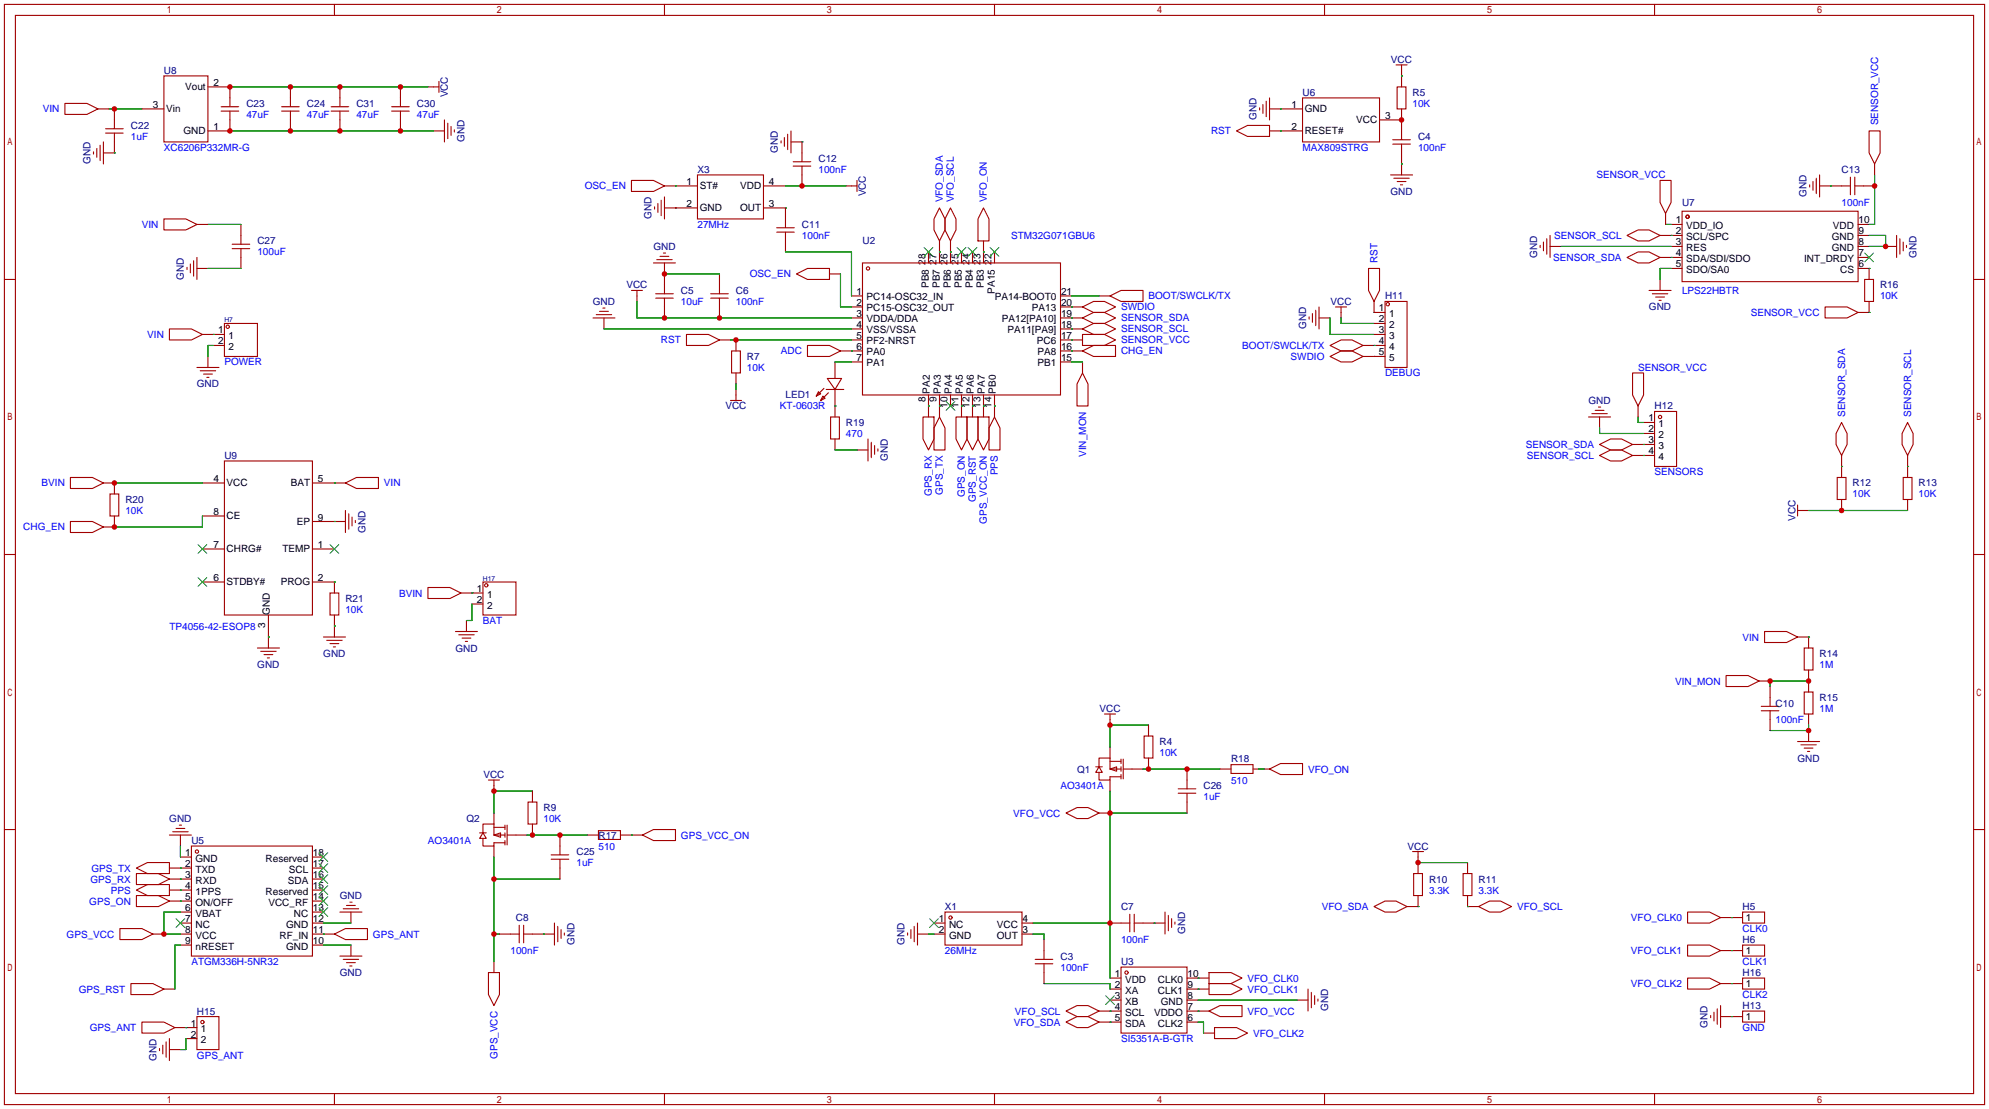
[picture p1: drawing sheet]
<svg xmlns="http://www.w3.org/2000/svg" width="459mm" height="256mm" viewBox="0 0 459 256" stroke-linecap="round" stroke-linejoin="round" font-family="sans-serif">
<g fill="none" stroke="#a10000" stroke-width=".25">
<path d="M1 1h457.2v254h-457.2zM3.6 3.6h452.1v248.9h-452.1zM37.8 17.5h10.2v15.3h-10.2zM77.2 1v2.6M101.3 18.8v2.5M153.4 1v2.6M229.6 1v2.6M305.8 1v2.6M322.3 15h2.6M323.6 15v5.1M382 1v2.6M15 23.9h5.1l2.5 1.2-2.5 1.3h-5.1z"/>
<path d="M21.6 35.1v.5M22.4 34.3v2M22.6 25.1h2.5M23.1 33.5v3.6M23.9 32.8v5M24.4 29.7h4M24.4 30.7h4M26.4 30.7v4.6h-2.5M26.4 25.1v4.6M32.8 25.1h5M48 20.1h5.1v4.5M51.1 24.6h4"/>
<path d="M51.1 25.7h4M53.1 25.7v4.5h-5.1M65 24.6h4.1M65 25.7h4.1M67.1 20.1v4.5M67.1 25.7v4.5M76.5 24.6h4M76.5 25.7h4M78.5 20.1v4.5M78.5 25.7v4.5M90.4 24.6h4.1M90.4 25.7h4.1"/>
<path d="M92.5 20.1v4.5M92.5 25.7v4.5M98.8 20.1h2.5M100.1 30.2h2.5M102.6 27.7v5.1M103.4 28.4v3.6M104.1 29.2v2M104.9 30v.5M180.3 32.5v.5M181.1 31.8v2M181.9 31v3.5M182.6 32.8h2.6v4.5"/>
<path d="M182.6 30.2v5.1M183.1 37.3h4.1M183.1 38.4h4.1M185.2 38.4v4.5M285.5 30.2l2.5-1.2h5.1v2.5h-5.1zM290.8 24.9v.5M291.6 24.1v2.1M292.4 23.4v3.5M293.1 25.1h7.6M293.1 30.2h7.6M293.1 22.6v5.1M300.7 22.6h17.8v10.2h-17.8z"/>
<path d="M318.5 27.7h5.1M321.6 32.3h4M321.6 33.3h4M322.6 20.1h2v5h-2zM323.6 25.1v7.2M323.6 33.3v7.1M431.5 30.2h2.6v5.1l-1.3 2.5-1.3-2.5zM432.8 37.8v2.6M37.8 50.5h5.1l2.6 1.3-2.6 1.3h-5.1zM45.5 51.8h2.5M45.5 59.4v5.1M53.6 56.4h4.1"/>
<path d="M53.6 57.4h4.1M55.6 51.8v4.6M55.6 57.4v4.6M145.8 41.7h5.1l2.5 1.2-2.5 1.3h-5.1zM151.1 47.8v.5M151.6 59.9h3.6M151.9 47v2M152.4 59.2h2M152.7 46.2v3.6M153.2 58.4h.5M153.4 45.5v5M153.4 42.9h7.6"/>
<path d="M153.4 48h7.6M161 40.4h15.3v10.1h-15.3zM176.3 42.9h5.1M176.3 48h5.1v4.6M179.3 52.6h4.1M179.3 53.6h4.1M181.4 53.6v4.6M195.3 42.9h2.6M197.9 41.7v2.5M214.4 58.2v2.5M216.9 48l1.3 2.5v2.6l-1.3 2.5-1.3-2.5v-2.6zM216.9 55.6v5.1"/>
<path d="M219.5 48l1.2 2.5v2.6l-1.2 2.5-1.3-2.5v-2.6zM219.5 55.6v5.1M222 58.2v2.5M224.5 58.2v2.5M227.1 48l1.2 2.5v5.1h-2.5v-5.1zM227.1 55.6v5.1M229.6 58.2v2.5M321.1 40.4h5M321.8 41.1h3.6M322.6 41.9h2M323.3 42.7h.5M355.6 56.6v.6"/>
<path d="M356.4 55.9v2M357.1 55.1v3.6M357.9 56.9h2.5M357.9 54.4v5M375.7 54.4l2.5-1.3h2.5l2.6 1.3-2.6 1.2h-2.5zM375.7 59.4l2.5-1.2h2.5l2.6 1.2-2.6 1.3h-2.5zM383.3 41.7h2.5v5l-1.2 2.6-1.3-2.6zM383.3 54.4h5.1M383.3 59.4h5.1M384.6 49.3v2.5M385.8 51.8h2.6M385.8 56.9h2.6"/>
<path d="M388.4 48.8h40.6v16.2h-40.6zM417.8 42.7v.5M418.6 41.9v2M419.4 41.1v3.6M420.1 42.9h7.1M420.1 40.4v5.1M427.2 40.9v4.1M428.2 42.9h4.6M428.2 40.9v4.1M429 51.8h2.5M429 54.4h2.5M429 56.9h2.5"/>
<path d="M429 59.4h2.5M435.4 56.9h2.5M437.9 54.4v5M438.7 55.1v3.6M439.4 55.9v2M440.2 56.6v.6M1 64.5h2.6M39.1 75.9h5.1l2.5 1.3-2.5 1.3h-5.1zM43.2 61.7v.5M43.9 61v2M44.7 60.2v3.6M45.5 62h2.5"/>
<path d="M46.7 77.2h5.1M49.3 79.8h2.5M51.8 74.7h7.6v7.6h-7.6zM136.9 73.4h5.1M137.7 72.6h3.5M138.4 71.9h2.1M139.2 71.1h.5M139.4 73.4v2.5M145.8 67.1h2.5M147.1 67.1v2.5M150.9 60.7h5.1M151.4 67.8h4"/>
<path d="M151.4 68.8h4M153.4 60.7v7.1M153.4 68.8v4.6M158.5 77.2h5.1l2.5 1.3-2.5 1.3h-5.1zM164.1 67.8h4M164.1 68.8h4M166.1 78.5h2.6M166.1 63.2v4.6M166.1 68.8v4.6M169.9 78.5v2.5M183.9 63.2l2.5-1.2h5.1v2.5h-5.1zM186.4 79.8h5.1l2.6 1.2-2.6 1.3h-5.1z"/>
<path d="M191.5 63.2h2.6M196.6 68.3h2.5M196.6 70.9h2.5M196.6 73.4h2.5M196.6 75.9h2.5M196.6 78.5h2.5M199.1 60.7h45.8v30.5h-45.8zM244.9 68.3h2.5M244.9 70.9h5M244.9 73.4h5M244.9 75.9h5M244.9 78.5h5"/>
<path d="M249.9 75.9l2.6-1.2h2.5l2.6 1.2-2.6 1.3h-2.5zM249.9 73.4l2.6-1.3h2.5l2.6 1.3-2.6 1.3h-2.5zM249.9 70.9l2.6-1.3h2.5l2.6 1.3-2.6 1.2h-2.5zM249.9 77.2h5.1l2.6 1.3-2.6 1.3h-5.1zM253.7 68.3h2.6M256.3 68.3l2.5-1.2h5.1v2.5h-5.1zM302.3 73.2v.5M303 72.4v2M303.8 71.6v3.6M304.5 73.4h2.6M304.5 70.9v5M307.1 79.8l2.5-1.3h2.6l2.5 1.3-2.5 1.2h-2.6z"/>
<path d="M308.4 70.9h2.5M309.6 70.9v2.5M314.7 79.8h5.1M316 62h2.5v5.1l-1.3 2.5-1.2-2.5zM317.2 77.2h2.6M317.2 69.6v2.5h2.6M317.2 74.7h2.6M319.8 69.6h5.1v15.2h-5.1zM380.7 67.1h5.1M381.5 67.8h3.6M382.3 68.6h2M383 69.3h.5"/>
<path d="M383.3 64.5v2.6M385.8 62h2.6M421.4 70.9h5.1l2.5 1.2-2.5 1.3h-5.1zM429 62h2.5v2.5M430.5 64.5h2.1v5.1h-2.1zM431.5 69.6v2.5h-2.5M455.7 64.5h2.5M45.5 84.8h5M46.2 85.6h3.6M47 86.4h2M47.8 87.1h.5M48 82.3v2.5"/>
<path d="M168.7 92.5h2.5M168.9 81h2v5.1h-2zM169.9 86.1v2.5M169.9 89.9v2.6M189 90.4l.5 .5-1 .5zM190 91.4l.5 .5-1 .6zM190.2 89.7l-1.7 1.7M190.8 89.9h4M191 87.4h3.3l-1.5 2.5zM191.3 90.7l-1.8 1.8M191.8 96.3h2v5h-2zM192.8 83.6v3.8"/>
<path d="M192.8 89.9v6.4M194.1 81h5M196.6 83.6h2.5M213.1 96.3h2.5v5l-1.2 2.6-1.3-2.6zM214.4 91.2v5.1M216.9 96.3l1.3 2.5v5.1h-2.6v-5.1zM216.9 91.2v5.1M219.5 91.2v2.5M220.7 96.3h2.6v5l-1.3 2.6-1.3-2.6zM222 91.2v5.1M223.3 96.3h2.5v5l-1.3 2.6-1.2-2.6zM224.5 91.2v5.1"/>
<path d="M225.8 96.3h2.5v5l-1.2 2.6-1.3-2.6zM227.1 91.2v5.1M229.6 96.3l1.3 2.5v5.1h-2.6v-5.1zM229.6 91.2v5.1M244.9 81h5M244.9 83.6h2.5M249.9 86.1l1.3 2.5v5.1h-2.5v-5.1zM249.9 81l2.6-1.2h5.1v2.5h-5.1zM249.9 83.6v2.5M307.1 82.3l2.5-1.3h2.6l2.5 1.3-2.5 1.3h-2.6zM314.7 82.3h5.1M366.8 96.3h5.1"/>
<path d="M367.5 95.5h3.6M368.3 94.7h2M369.1 94h.5M369.3 96.3v2.5M376.9 86.1h2.6v5.1l-1.3 2.5-1.3-2.5zM378.2 93.7v2.6M379.5 97.5h2.5M382 95h5.1v12.7h-5.1zM425.2 97.5l1.3 2.6v2.5l-1.3 2.6-1.3-2.6v-2.5zM440.4 97.5l1.3 2.6v2.5l-1.3 2.6-1.2-2.6v-2.5zM16.3 110.2h5l2.6 1.3-2.6 1.3h-5zM23.9 111.5h2.5v2.5"/>
<path d="M25.4 114h2v5.1h-2zM26.4 119.1v2.6h-2.5M46.7 111.5h5.1M46.7 119.1h5.1M51.8 106.4h20.3v35.6h-20.3zM72.1 111.5h7.7M79.8 111.5l2.5-1.3h5.1v2.6h-5.1zM79.8 117.9v5M80.5 118.6v3.6M81.3 119.4v2M192.8 101.3v2.6M197.9 103.9h2.5"/>
<path d="M200.4 101.3v5.1M201.2 102.1v3.6M201.9 102.9v2M202.7 103.6v.5M369.3 102.6l2.6-1.3h2.5l2.5 1.3-2.5 1.3h-2.5zM369.3 105.2l2.6-1.3h2.5l2.5 1.3-2.5 1.2h-2.5zM376.9 102.6h5.1M376.9 105.2h5.1M379.5 100.1h2.5M415 117.9h2.6M415 116.6v2.5M424.2 110.2h2v5.1h-2z"/>
<path d="M425.2 105.2v5M425.2 115.3v2.6M439.4 110.2h2.1v5.1h-2.1zM440.4 105.2v5M440.4 115.3v2.6M1 128h2.6M16.3 120.4h5l2.6 1.3-2.6 1.2h-5zM46.7 126.7h5.1M46.7 134.4h5.1M72.1 134.4h5.1v2.5M72.1 126.7h5.1M72.1 120.4h7.7"/>
<path d="M76.2 136.9h2v5.1h-2zM82 120.1v.6M98.8 135.6h5.1l2.5 1.3-2.5 1.3h-5.1zM106.4 136.9h5.1M109 139.4h2.5M111.5 134.4h7.6v7.6h-7.6zM455.7 128h2.5M59.4 149.6h5.1M60.2 150.4h3.6M61 151.1h2M61.7 151.9h.5M62 142v7.6"/>
<path d="M74.7 147.1h5.1M75.4 147.8h3.6M76.2 148.6h2M77 149.4h.5M77.2 142v5.1M105.2 145.8h5M105.9 146.6h3.6M106.7 147.3h2M107.4 148.1h.5M107.7 143.3v2.5M398.5 156h5.1l2.5 1.2-2.5 1.3h-5.1zM406.1 157.2h2.6"/>
<path d="M407.4 145.8h5.1l2.5 1.3-2.5 1.2h-5.1zM408.7 158.5v4.6M415 147.1h2.6v2.5M416.6 149.6h2v5.1h-2zM416.6 159.8h2v5h-2zM417.6 154.7v5.1M253 177h1.5M253.7 177l.8 1.3h-1.5zM253.7 178.3v1.8h2.6v-.8h2.5M255 164.8h2.6M256.3 177.5l1.5-.5v1.1zM256.3 175h-2.6v2"/>
<path d="M256.3 175v2.5h2.5M256.3 175.8h2.5M256.3 164.8v2.6M256.3 172.5v2.5M258.8 175.3v1M258.8 177v1.1M258.8 178.8v1M259.3 175.3v4.5M259.3 177.5h4.6M264.2 169.9h2v5.1h-2zM265.2 167.4v2.5M265.2 175v2.5"/>
<path d="M274.1 177.5v4.6M281.7 177.5h2.5M284.2 176.5h5.1v2.1h-5.1zM289.3 177.5h3.8M293.1 177.5l2.6-1.2h5v2.5h-5zM406.7 163.1h4M406.7 164.1h4M408.7 164.1v4.6M415 171.2h5.1M415.8 172h3.6M416.6 172.7h2M417.3 173.5h.5"/>
<path d="M417.6 164.8v2.6M417.6 168.7v2.5M1 191.5h2.6M39.1 192.8h5.1M39.9 192h3.5M40.6 191.3h2.1M41.4 190.5h.5M41.7 197.9h2.5M41.7 192.8v2.5M44.2 195.3h27.9v25.4h-27.9zM72.1 197.9h2.6M110.7 192.3h1.6"/>
<path d="M111.5 192.3l.8 1.2h-1.6zM111.5 193.5v1.8h2.5v-.7h2.6M112.8 180.1h2.5M114 192.8l1.6-.5v1zM114 190.2h-2.5v2.1M114 190.2v2.6h2.6M114 191h2.6M114 180.1v2.5M114 187.7v2.5M114 195.3v2.6M116.6 190.5v1M116.6 192.3v1"/>
<path d="M116.6 194.1v1M117.1 192.8h4.6M117.1 190.5v4.6M121.9 185.2h2.1v5h-2.1zM122.9 182.6v2.6M122.9 190.2v2.6M127.3 197.4h4M127.3 198.4h4M129.3 192.8v4.6M129.3 198.4v4.5M135.6 192.8h2.6M138.2 191.8h5.1v2h-5.1z"/>
<path d="M143.3 192.8h5M148.3 192.8l2.6-1.3h5.1v2.6h-5.1zM246.1 187.7l2.6-1.3h2.5l2.5 1.3-2.5 1.3h-2.5zM253.7 187.7h2.6M256.3 180.1v2.5M272 183.1h4.1M272 182.1h4.1M274.1 183.1v4.6M326.1 196.6h2.6M327.4 196.6v5.1M338.8 199.1v2.6M455.7 191.5h2.5"/>
<path d="M27.7 214.4h5.1l2.5 1.2-2.5 1.3h-5.1zM31.5 200.4l2.5-1.3h5.1v2.6h-5.1zM31.5 201.7h5.1l2.5 1.2-2.5 1.3h-5.1zM31.5 205.5l2.5-1.3h5.1v2.6h-5.1zM31.5 206.8h5.1l2.5 1.2-2.5 1.3h-5.1zM35.3 215.6h2.5M39.1 200.4h5.1M39.1 202.9h5.1M39.1 205.5h5.1M39.1 208h5.1M41.7 213.1h2.5M41.7 215.6h2.5"/>
<path d="M41.7 210.6h2.5M41.7 218.2h2.5M72.1 213.1h2.6M72.1 215.6h5.1M72.1 200.4h2.6M72.1 202.9h2.6M72.1 205.5h2.6M72.1 208h2.6M72.1 210.6h2.6M72.1 218.2h2.6M77.2 215.6l2.6-1.2h5v2.5h-5zM78.5 210.6h5.1"/>
<path d="M79.2 209.8h3.6M80 209h2M80.8 208.3h.5M81 210.6v2.5M81 218.2v2.5M115.3 215.6h4.6M119.9 213.6v4.1M120.9 215.6h7.1M120.9 213.6v4.1M128 213.1v5.1M128.8 213.9v3.5M129.5 214.6v2.1"/>
<path d="M130.3 215.4v.5M209.5 215.4v.5M210.3 214.6v2.1M211.1 213.9v3.5M211.8 215.6h2.6M211.8 213.1v5.1M215.6 213.1h2.6M215.6 215.6h2.6M218.2 210.6h17.8v7.6h-17.8zM236 213.1h2.5M236 215.6h2.5M241 216.9v4.6"/>
<path d="M256.3 213.1h4.6M260.9 211.1v4M261.9 213.1h7.1M261.9 211.1v4M269 210.6v5M269.7 211.3v3.6M270.5 212.1v2M271.3 212.9v.5M317.2 209.3l2.6-1.3h2.5l2.6 1.3-2.6 1.3h-2.5zM326.4 201.7h2v5.1h-2zM327.4 206.8v2.5h-2.5M337.8 201.7h2.1v5.1h-2.1z"/>
<path d="M338.8 206.8v2.5h2.6M341.4 209.3l2.5-1.3h2.6l2.5 1.3-2.5 1.3h-2.6zM389.6 210.6h5.1l2.6 1.2-2.6 1.3h-5.1zM389.6 218.2h5.1l2.6 1.3-2.6 1.2h-5.1zM397.3 211.8h5M397.3 219.5h5M402.3 210.6h5.1v2.5h-5.1zM402.3 218.2h5.1v2.5h-5.1zM30.2 227.1h5.1l2.5 1.2-2.5 1.3h-5.1zM32.8 236h5l2.6 1.2-2.6 1.3h-5zM37.8 228.3h2.6M39.1 239.8v5.1"/>
<path d="M40.4 237.2h5.1M42.9 239.8h2.6M45.5 234.7h5v7.6h-5zM78.5 220.7h5.1M79.2 221.5h3.6M80 222.3h2M80.8 223h.5M112.8 224.5h2.5v5.1l-1.3 2.6-1.2-2.6zM114 222v2.5M239 221.5h4.1M239 222.5h4.1M241 222.5v4.6"/>
<path d="M246.1 236l2.6-1.3h2.5l2.5 1.3-2.5 1.2h-2.5zM246.1 233.4l2.6-1.2h2.5l2.5 1.2-2.5 1.3h-2.5zM253.7 233.4h5.1M253.7 236h5.1M256.3 225.8h2.5M256.3 228.3h2.5M256.3 230.9h2.5M258.8 223.3h15.3v15.2h-15.3zM274.1 225.8h5M274.1 228.3h5M274.1 230.9h2.5M274.1 233.4h5"/>
<path d="M274.1 236h2.5M277.9 238.5h2.5M279.1 224.5h5.1l2.6 1.3-2.6 1.3h-5.1zM279.1 227.1h5.1l2.6 1.2-2.6 1.3h-5.1zM279.1 233.4l2.6-1.2h5.1v2.5h-5.1zM280.4 237.2h5.1l2.5 1.3-2.5 1.3h-5.1zM299.5 230.9h2.5M302 228.3v5.1M302.8 229.1v3.6M303.5 229.9v2M304.3 230.6v.5M389.6 225.8h5.1l2.6 1.3-2.6 1.2h-5.1z"/>
<path d="M395 234.4v.6M395.7 233.7v2M396.5 232.9v3.6M397.3 234.7h5M397.3 232.2v5M397.3 227.1h5M402.3 233.4h5.1v2.6h-5.1zM402.3 225.8h5.1v2.5h-5.1zM36.8 242.1v.5M37.6 241.3v2M38.4 240.5v3.6M39.1 242.3h2.6"/>
<path d="M77.2 252.5v2.5M153.4 252.5v2.5M229.6 252.5v2.5M305.8 252.5v2.5M382 252.5v2.5"/>
<circle cx="389.6" cy="50" r=".38"/>
<circle cx="52.6" cy="75.4" r=".38"/>
<circle cx="200.4" cy="62" r=".38"/>
<circle cx="320.4" cy="70.2" r=".38"/>
<circle cx="383.3" cy="96.3" r=".38"/>
<circle cx="112.3" cy="135.1" r=".38"/>
<circle cx="45.5" cy="196.6" r=".38"/>
<circle cx="219.5" cy="211.8" r=".38"/>
<circle cx="46.7" cy="236" r=".38"/>
<circle cx="260.1" cy="224.5" r=".38"/>
</g>
<g fill="none" stroke="#3c3" stroke-width=".25">
<path d="M213.4 57.2l2 2M215.4 57.2l-2 2M221 57.2l2 2M223 57.2l-2 2M223.5 57.2l2.1 2M225.6 57.2l-2.1 2M228.6 57.2l2 2M230.6 57.2l-2 2M430.5 58.4l2.1 2.1M432.6 58.4l-2.1 2.1M218.4 92.7l2.1 2M220.5 92.7l-2.1 2"/>
<path d="M45.7 125.7l2.1 2.1M45.7 133.4l2.1 2M47.8 125.7l-2.1 2.1M47.8 133.4l-2.1 2M76.2 125.7l2 2.1M78.2 125.7l-2 2.1M73.7 199.4l2 2M73.7 196.9l2 2M75.7 199.4l-2 2M75.7 196.9l-2 2M40.6 212.1l2.1 2M42.7 212.1l-2.1 2"/>
<path d="M73.7 209.6l2 2M73.7 207l2 2M73.7 204.5l2 2M73.7 201.9l2 2.1M75.7 204.5l-2 2M75.7 209.6l-2 2M75.7 207l-2 2M75.7 201.9l-2 2.1M214.6 212.1l2.1 2M216.7 212.1l-2.1 2M255.3 229.9l2 2M257.3 229.9l-2 2"/>
</g>
<g fill="none" stroke="#008700" stroke-width=".25">
<path d="M323.6 17.5h.1M25.1 25.1h7.7M26.4 35.3h.1M53.1 20.1h45.7M53.1 30.2h47M185.2 32.8h.1M295.7 25.1h.1M295.7 30.2h.1M323.6 37.8h.1M323.6 27.7h.1M48 51.8h7.6M156 48h.1"/>
<path d="M156 42.9h.1M181.4 48h.1M181.4 42.9h13.9M181.4 58.2h15.2v10.1M216.9 58.2h.1M219.5 58.2h.1M227.1 58.2h.1M360.4 56.9h25.4M384.6 51.8h1.2M385.8 54.4h.1M385.8 59.4h.1M422.7 42.9h.1"/>
<path d="M431.5 54.4h3.9v2.5h-3.9M432.8 40.4v11.4h-1.3M48 62h7.6M49.3 77.2h.1M49.3 79.8h-1.3v2.5M139.4 75.9h57.2M147.1 69.6v3.8h49.5M153.4 63.2h12.7M168.7 78.5h27.9M194.1 63.2v7.7h2.5M247.4 75.9h.1M247.4 73.4h.1"/>
<path d="M247.4 70.9h.1M247.4 78.5h.1M247.4 68.3h6.3M307.1 73.4v3.8h10.1M309.6 73.4v1.3h7.6M317.2 72.1h.1M317.2 79.8h.1M385.8 62h-2.5v2.5M431.5 62h.1M431.5 72.1h.1M169.9 88.6v1.3M192.8 93.7h.1"/>
<path d="M192.8 83.6h3.8M196.6 81h.1M214.4 93.7h.1M216.9 93.7h.1M222 93.7h.1M224.5 93.7h.1M227.1 93.7h.1M229.6 93.7h.1M247.4 81h.1M247.4 83.6h2.5M317.2 82.3h.1M369.3 98.8v1.3h10.2"/>
<path d="M378.2 96.3v1.2h1.3M26.4 111.5h20.3M46.7 119.1v2.6h-20.3M77.2 111.5h.1M192.8 103.9h5.1M379.5 102.6h.1M379.5 105.2h.1M417.6 117.9h22.8M425.2 107.7h.1M440.4 107.7h.1M77.2 120.4h.1M77.2 134.4h.1"/>
<path d="M109 136.9h.1M109 139.4v3.9h-1.3M62 147.1h.1M77.2 144.5h.1M417.6 147.1h.1M417.6 157.2h-8.9v1.3M263.9 177.5h17.8M265.2 167.4h-8.9v5.1M290.6 177.5h1.2M417.6 167.4v1.3h-8.9M41.7 195.3v2.6M114 197.9v24.1"/>
<path d="M121.7 192.8h13.9M122.9 182.6h-8.9v5.1M145.8 192.8h.1M256.3 182.6v43.2M256.3 187.7h17.8M327.4 199.1h11.4M41.7 200.4h.1M41.7 202.9h.1M41.7 205.5h.1M41.7 208h.1M41.7 210.6h-3.9v5h3.9M41.7 218.2h-1.3v10.1"/>
<path d="M74.7 215.6h.1M74.7 213.1h6.3M74.7 218.2h6.3M114 215.6h1.3M114 202.9h15.3M125.5 215.6h.1M214.4 215.6h1.2M238.5 213.1h17.8M238.5 215.6h2.5v1.3M266.4 213.1h.1M327.4 209.3h.1M338.8 209.3h.1"/>
<path d="M399.8 211.8h.1M399.8 219.5h.1M42.9 237.2h.1M42.9 239.8v2.5h-1.2M241 227.1h15.3v1.2M256.3 236h.1M256.3 233.4h.1M276.6 225.8h.1M276.6 228.3h.1M276.6 233.4h.1M276.6 230.9h22.9M276.6 236h1.3v2.5"/>
<path d="M399.8 234.7h.1M399.8 227.1h.1"/>
</g>
<g fill="#c00">
<circle cx="256.3" cy="213.1" r=".63"/>
<circle cx="256.3" cy="187.7" r=".63"/>
<circle cx="37.8" cy="215.6" r=".63"/>
<circle cx="327.4" cy="199.1" r=".63"/>
<circle cx="425.2" cy="117.9" r=".63"/>
<circle cx="408.7" cy="157.2" r=".63"/>
<circle cx="417.6" cy="157.2" r=".63"/>
<circle cx="417.6" cy="168.7" r=".63"/>
<circle cx="323.6" cy="27.7" r=".63"/>
<circle cx="432.8" cy="42.9" r=".63"/>
<circle cx="435.4" cy="56.9" r=".63"/>
<circle cx="26.4" cy="25.1" r=".63"/>
<circle cx="67.1" cy="20.1" r=".63"/>
<circle cx="53.1" cy="20.1" r=".63"/>
<circle cx="92.5" cy="20.1" r=".63"/>
<circle cx="78.5" cy="20.1" r=".63"/>
<circle cx="67.1" cy="30.2" r=".63"/>
<circle cx="53.1" cy="30.2" r=".63"/>
<circle cx="92.5" cy="30.2" r=".63"/>
<circle cx="78.5" cy="30.2" r=".63"/>
<circle cx="185.2" cy="42.9" r=".63"/>
<circle cx="153.4" cy="63.2" r=".63"/>
<circle cx="153.4" cy="73.4" r=".63"/>
<circle cx="166.1" cy="73.4" r=".63"/>
<circle cx="169.9" cy="78.5" r=".63"/>
<circle cx="114" cy="182.6" r=".63"/>
<circle cx="122.9" cy="192.8" r=".63"/>
<circle cx="129.3" cy="192.8" r=".63"/>
<circle cx="114" cy="215.6" r=".63"/>
<circle cx="114" cy="202.9" r=".63"/>
<circle cx="256.3" cy="167.4" r=".63"/>
<circle cx="265.2" cy="177.5" r=".63"/>
<circle cx="274.1" cy="177.5" r=".63"/>
<circle cx="26.4" cy="111.5" r=".63"/>
<circle cx="26.4" cy="121.7" r=".63"/>
</g>
<g font-size="2.3" fill="#000080">
<text x="37.8" y="17.1">U8</text>
<text x="321.2" y="14.5">VCC</text>
<text x="103.4" y="22.5" transform="rotate(-90 103.4 22.5)">VCC</text>
<text x="300.7" y="22.1">U6</text>
<text x="326.1" y="22.1">R5</text>
<text x="30.2" y="29.8">C22</text>
<text x="56.9" y="24.7">C23</text>
<text x="70.9" y="24.7">C24</text>
<text x="82.3" y="24.7">C31</text>
<text x="96.3" y="24.7">C30</text>
<text x="290.1" y="27.7" transform="rotate(-90 290.1 27.7)">GND</text>
<text x="107.2" y="32.8" transform="rotate(-90 107.2 32.8)">GND</text>
<text x="179.6" y="35.3" transform="rotate(-90 179.6 35.3)">GND</text>
<text x="327.4" y="32.3">C4</text>
<text x="20.9" y="37.9" transform="rotate(-90 20.9 37.9)">GND</text>
<text x="161" y="39.9">X3</text>
<text x="189" y="37.4">C12</text>
<text x="425.2" y="39.9">C13</text>
<text x="199.9" y="45.4" transform="rotate(-90 199.9 45.4)">VCC</text>
<text x="321" y="45">GND</text>
<text x="388.4" y="47.5">U7</text>
<text x="417.1" y="45.5" transform="rotate(-90 417.1 45.5)">GND</text>
<text x="150.4" y="50.6" transform="rotate(-90 150.4 50.6)">GND</text>
<text x="185.2" y="52.6">C11</text>
<text x="59.4" y="56.4">C27</text>
<text x="150.9" y="57.7">GND</text>
<text x="199.1" y="56.4">U2</text>
<text x="354.9" y="59.5" transform="rotate(-90 354.9 59.5)">GND</text>
<text x="442.5" y="59.5" transform="rotate(-90 442.5 59.5)">GND</text>
<text x="42.5" y="64.5" transform="rotate(-90 42.5 64.5)">GND</text>
<text x="136.9" y="70.4">GND</text>
<text x="144.6" y="66.6">VCC</text>
<text x="157.2" y="67.9">C5</text>
<text x="169.9" y="67.9">C6</text>
<text x="307.2" y="70.4">VCC</text>
<text x="319.8" y="69.1">H11</text>
<text x="380.7" y="71.7">GND</text>
<text x="434.1" y="66.6">R16</text>
<text x="301.5" y="76" transform="rotate(-90 301.5 76)">GND</text>
<text x="172.5" y="83.1">R7</text>
<text x="45.4" y="89.5">GND</text>
<text x="167.5" y="94.5">VCC</text>
<text x="181.4" y="92">LED1</text>
<text x="366.8" y="93.3">GND</text>
<text x="382" y="94.5">H12</text>
<text x="195.3" y="98.3">R19</text>
<text x="51.8" y="106">U9</text>
<text x="205" y="106.5" transform="rotate(-90 205 106.5)">GND</text>
<text x="427.7" y="112.3">R12</text>
<text x="443" y="112.3">R13</text>
<text x="29" y="116.1">R20</text>
<text x="84.4" y="123" transform="rotate(-90 84.4 123)">GND</text>
<text x="414.6" y="120.3" transform="rotate(-90 414.6 120.3)">VCC</text>
<text x="79.8" y="139">R21</text>
<text x="59.4" y="154.2">GND</text>
<text x="74.7" y="151.7">GND</text>
<text x="105.1" y="150.4">GND</text>
<text x="420.1" y="151.7">R14</text>
<text x="420.1" y="161.8">R15</text>
<text x="253.8" y="164.4">VCC</text>
<text x="410" y="163.1">C10</text>
<text x="267.7" y="172">R4</text>
<text x="111.6" y="179.6">VCC</text>
<text x="248.7" y="178.4">Q1</text>
<text x="284.2" y="175.8">R18</text>
<text x="415" y="175.8">GND</text>
<text x="277.9" y="182.2">C26</text>
<text x="39.1" y="189.8">GND</text>
<text x="107.7" y="189.8">Q2</text>
<text x="125.5" y="187.2">R9</text>
<text x="44.2" y="194.9">U5</text>
<text x="133.1" y="197.4">C25</text>
<text x="138.2" y="193.6">R17</text>
<text x="325" y="196.1">VCC</text>
<text x="329.9" y="203.8">R10</text>
<text x="341.4" y="203.8">R11</text>
<text x="78.5" y="207.6">GND</text>
<text x="119.1" y="212.6">C8</text>
<text x="218.2" y="210.1">X1</text>
<text x="258.8" y="210.1">C7</text>
<text x="273.6" y="215.7" transform="rotate(-90 273.6 215.7)">GND</text>
<text x="402.3" y="210.1">H5</text>
<text x="132.6" y="218.2" transform="rotate(-90 132.6 218.2)">GND</text>
<text x="208.8" y="218.2" transform="rotate(-90 208.8 218.2)">GND</text>
<text x="244.9" y="221.5">C3</text>
<text x="402.3" y="217.7">H6</text>
<text x="78.5" y="225.3">GND</text>
<text x="258.8" y="222.8">U3</text>
<text x="402.3" y="225.3">H16</text>
<text x="306.6" y="233.5" transform="rotate(-90 306.6 233.5)">GND</text>
<text x="402.3" y="233">H13</text>
<text x="45.5" y="234.2">H15</text>
<text x="394.3" y="237.3" transform="rotate(-90 394.3 237.3)">GND</text>
<text x="36.1" y="244.9" transform="rotate(-90 36.1 244.9)">GND</text>
</g>
<g font-size="2.3">
<text x="42.7" y="20.9">Vout</text>
<text x="49.3" y="19.8">2</text>
<text x="35.3" y="24.9">3</text>
<text x="38.4" y="25.9">Vin</text>
<text x="49.3" y="30">1</text>
<text x="298.2" y="24.9">1</text>
<text x="298.2" y="30">2</text>
<text x="301.2" y="25.9">GND</text>
<text x="313.1" y="28.5">VCC</text>
<text x="319.8" y="27.5">3</text>
<text x="42.4" y="31">GND</text>
<text x="301.2" y="31">RESET#</text>
<text x="158.5" y="42.7">1</text>
<text x="158.5" y="47.8">2</text>
<text x="161.5" y="43.7">ST#</text>
<text x="170.9" y="43.7">VDD</text>
<text x="177.5" y="47.8">3</text>
<text x="177.5" y="42.7">4</text>
<text x="161.5" y="48.8">GND</text>
<text x="170.9" y="48.8">OUT</text>
<text x="387" y="51.6">1</text>
<text x="389.3" y="52.9">VDD_IO</text>
<text x="423.2" y="52.9">VDD</text>
<text x="429.1" y="51.6">10</text>
<text x="387" y="54.1">2</text>
<text x="387" y="56.7">3</text>
<text x="387" y="59.2">4</text>
<text x="389.3" y="55.4">SCL/SPC</text>
<text x="389.3" y="57.9">RES</text>
<text x="422.9" y="57.9">GND</text>
<text x="422.9" y="55.4">GND</text>
<text x="429.1" y="59.2">7</text>
<text x="429.1" y="56.7">8</text>
<text x="429.1" y="54.1">9</text>
<text x="213.7" y="61.1" transform="rotate(-90 213.7 61.1)">28</text>
<text x="216.2" y="61.1" transform="rotate(-90 216.2 61.1)">27</text>
<text x="218.7" y="61.1" transform="rotate(-90 218.7 61.1)">26</text>
<text x="221.3" y="61.1" transform="rotate(-90 221.3 61.1)">25</text>
<text x="223.8" y="61.1" transform="rotate(-90 223.8 61.1)">24</text>
<text x="226.4" y="61.1" transform="rotate(-90 226.4 61.1)">23</text>
<text x="228.9" y="61.1" transform="rotate(-90 228.9 61.1)">22</text>
<text x="387" y="61.7">5</text>
<text x="389.3" y="60.5">SDA/SDI/SDO</text>
<text x="389.3" y="63">SDO/SA0</text>
<text x="416.5" y="60.5">INT_DRDY</text>
<text x="424.9" y="63">CS</text>
<text x="429.1" y="61.7">6</text>
<text x="197.7" y="70.6">2</text>
<text x="197.7" y="68.1">1</text>
<text x="200.1" y="71.9">PC15-OSC32_OUT</text>
<text x="200.1" y="69.4">PC14-OSC32_IN</text>
<text x="214.4" y="66.5" transform="rotate(-90 214.4 66.5)">PB8</text>
<text x="217" y="66.5" transform="rotate(-90 217 66.5)">PB7</text>
<text x="219.5" y="66.5" transform="rotate(-90 219.5 66.5)">PB6</text>
<text x="222" y="66.5" transform="rotate(-90 222 66.5)">PB5</text>
<text x="224.6" y="66.5" transform="rotate(-90 224.6 66.5)">PB4</text>
<text x="227.1" y="66.5" transform="rotate(-90 227.1 66.5)">PB3</text>
<text x="229.7" y="67.8" transform="rotate(-90 229.7 67.8)">PA15</text>
<text x="229.7" y="69.4">PA14-BOOT0</text>
<text x="238.3" y="71.9">PA13</text>
<text x="245" y="68.1">21</text>
<text x="245" y="70.6">20</text>
<text x="318.4" y="71.9">1</text>
<text x="50.4" y="77">1</text>
<text x="197.7" y="75.7">4</text>
<text x="197.7" y="73.2">3</text>
<text x="200.1" y="77">VSS/VSSA</text>
<text x="200.1" y="74.4">VDDA/DDA</text>
<text x="231.3" y="74.4">PA12[PA10]</text>
<text x="232.6" y="77">PA11[PA9]</text>
<text x="245" y="73.2">19</text>
<text x="245" y="75.7">18</text>
<text x="318.4" y="74.4">2</text>
<text x="318.4" y="77">3</text>
<text x="320.7" y="73.2">1</text>
<text x="320.7" y="75.7">2</text>
<text x="50.4" y="79.5">2</text>
<text x="52.8" y="78.3">1</text>
<text x="52.8" y="80.8">2</text>
<text x="197.7" y="83.3">7</text>
<text x="197.7" y="80.8">6</text>
<text x="197.7" y="78.3">5</text>
<text x="200.1" y="82.1">PA0</text>
<text x="200.1" y="79.5">PF2-NRST</text>
<text x="239.4" y="79.5">PC6</text>
<text x="239.6" y="82.1">PA8</text>
<text x="245" y="78.3">17</text>
<text x="245" y="80.8">16</text>
<text x="245" y="83.3">15</text>
<text x="318.4" y="79.5">4</text>
<text x="318.4" y="82.1">5</text>
<text x="320.7" y="78.3">3</text>
<text x="320.7" y="80.8">4</text>
<text x="320.7" y="83.3">5</text>
<text x="200.1" y="84.6">PA1</text>
<text x="239.6" y="84.6">PB1</text>
<text x="213.7" y="92.8" transform="rotate(-90 213.7 92.8)">8</text>
<text x="214.7" y="90.9" transform="rotate(-90 214.7 90.9)">PA2</text>
<text x="216.2" y="92.8" transform="rotate(-90 216.2 92.8)">9</text>
<text x="217.2" y="90.9" transform="rotate(-90 217.2 90.9)">PA3</text>
<text x="218.7" y="94.1" transform="rotate(-90 218.7 94.1)">10</text>
<text x="219.8" y="90.9" transform="rotate(-90 219.8 90.9)">PA4</text>
<text x="221.3" y="94.1" transform="rotate(-90 221.3 94.1)">11</text>
<text x="222.3" y="90.9" transform="rotate(-90 222.3 90.9)">PA5</text>
<text x="223.8" y="94.1" transform="rotate(-90 223.8 94.1)">12</text>
<text x="224.8" y="90.9" transform="rotate(-90 224.8 90.9)">PA6</text>
<text x="226.4" y="94.1" transform="rotate(-90 226.4 94.1)">13</text>
<text x="227.4" y="90.9" transform="rotate(-90 227.4 90.9)">PA7</text>
<text x="228.9" y="94.1" transform="rotate(-90 228.9 94.1)">14</text>
<text x="229.9" y="90.9" transform="rotate(-90 229.9 90.9)">PB0</text>
<text x="380.6" y="97.3">1</text>
<text x="380.6" y="99.8">2</text>
<text x="383" y="98.6">1</text>
<text x="383" y="101.1">2</text>
<text x="380.6" y="102.4">3</text>
<text x="380.6" y="104.9">4</text>
<text x="383" y="103.7">3</text>
<text x="383" y="106.2">4</text>
<text x="49.3" y="111.3">4</text>
<text x="52.3" y="112.3">VCC</text>
<text x="67.1" y="112.3">BAT</text>
<text x="73.4" y="111.3">5</text>
<text x="49.3" y="118.9">8</text>
<text x="52.3" y="119.9">CE</text>
<text x="68.5" y="121.2">EP</text>
<text x="73.4" y="120.2">9</text>
<text x="49.3" y="126.5">7</text>
<text x="52.3" y="127.5">CHRG#</text>
<text x="65.2" y="127.5">TEMP</text>
<text x="73.4" y="126.5">1</text>
<text x="49.3" y="134.1">6</text>
<text x="52.3" y="135.2">STDBY#</text>
<text x="64.8" y="135.2">PROG</text>
<text x="73.4" y="134.1">2</text>
<text x="110.1" y="136.7">1</text>
<text x="112.4" y="137.9">1</text>
<text x="62.3" y="142" transform="rotate(-90 62.3 142)">GND</text>
<text x="110.1" y="139.2">2</text>
<text x="112.4" y="140.5">2</text>
<text x="61.3" y="145" transform="rotate(-90 61.3 145)">3</text>
<text x="42.8" y="197.6">1</text>
<text x="72.3" y="197.6">18</text>
<text x="42.8" y="200.2">2</text>
<text x="42.8" y="202.7">3</text>
<text x="45.1" y="198.9">GND</text>
<text x="45.1" y="201.4">TXD</text>
<text x="45.1" y="204">RXD</text>
<text x="61.3" y="198.9">Reserved</text>
<text x="66.4" y="204">SDA</text>
<text x="66.7" y="201.4">SCL</text>
<text x="72.3" y="202.7">16</text>
<text x="72.3" y="200.2">17</text>
<text x="42.8" y="205.3">4</text>
<text x="42.8" y="207.8">5</text>
<text x="45.1" y="206.5">1PPS</text>
<text x="45.1" y="209.1">ON/OFF</text>
<text x="61.3" y="206.5">Reserved</text>
<text x="62" y="209.1">VCC_RF</text>
<text x="72.3" y="207.8">14</text>
<text x="72.3" y="205.3">15</text>
<text x="42.8" y="210.3">6</text>
<text x="42.8" y="212.9">7</text>
<text x="42.8" y="215.4">8</text>
<text x="45.1" y="211.6">VBAT</text>
<text x="45.1" y="214.1">NC</text>
<text x="66.1" y="214.1">GND</text>
<text x="67.9" y="211.6">NC</text>
<text x="72.3" y="215.4">11</text>
<text x="72.3" y="212.9">12</text>
<text x="72.3" y="210.3">13</text>
<text x="216.8" y="215.4">2</text>
<text x="216.8" y="212.9">1</text>
<text x="219.1" y="214.1">NC</text>
<text x="230.2" y="214.1">VCC</text>
<text x="236.1" y="212.9">4</text>
<text x="236.1" y="215.4">3</text>
<text x="403.1" y="212.6">1</text>
<text x="42.8" y="218">9</text>
<text x="45.1" y="216.7">VCC</text>
<text x="45.1" y="219.2">nRESET</text>
<text x="64.5" y="216.7">RF_IN</text>
<text x="66.1" y="219.2">GND</text>
<text x="72.3" y="218">10</text>
<text x="219.1" y="216.7">GND</text>
<text x="230.2" y="216.7">OUT</text>
<text x="403.1" y="220.3">1</text>
<text x="257.4" y="225.6">1</text>
<text x="259.8" y="226.8">VDD</text>
<text x="267.4" y="226.8">CLK0</text>
<text x="274.2" y="225.6">10</text>
<text x="403.1" y="227.9">1</text>
<text x="257.4" y="228.1">2</text>
<text x="257.4" y="230.7">3</text>
<text x="257.4" y="233.2">4</text>
<text x="259.8" y="229.4">XA</text>
<text x="259.8" y="231.9">XB</text>
<text x="267.4" y="229.4">CLK1</text>
<text x="268" y="231.9">GND</text>
<text x="274.2" y="233.2">7</text>
<text x="274.2" y="230.7">8</text>
<text x="274.2" y="228.1">9</text>
<text x="44.1" y="237">1</text>
<text x="44.1" y="239.5">2</text>
<text x="46.4" y="238.3">1</text>
<text x="257.4" y="235.7">5</text>
<text x="259.8" y="234.5">SCL</text>
<text x="259.8" y="237">SDA</text>
<text x="266.5" y="234.5">VDDO</text>
<text x="267.4" y="237">CLK2</text>
<text x="274.2" y="235.7">6</text>
<text x="403.1" y="235.5">1</text>
<text x="46.4" y="240.8">2</text>
</g>
<g font-size="2.3" fill="#00f">
<text x="9.9" y="26">VIN</text>
<text x="56.9" y="27.2">47uF</text>
<text x="70.9" y="27.2">47uF</text>
<text x="82.3" y="27.2">47uF</text>
<text x="96.3" y="27.2">47uF</text>
<text x="326.1" y="24.7">10K</text>
<text x="433.6" y="29" transform="rotate(-90 433.6 29)">SENSOR_VCC</text>
<text x="30.2" y="32.3">1uF</text>
<text x="37.8" y="34.8">XC6206P332MR-G</text>
<text x="279.6" y="31">RST</text>
<text x="300.7" y="34.8">MAX809STRG</text>
<text x="327.4" y="34.8">100nF</text>
<text x="189" y="39.9">100nF</text>
<text x="368.6" y="41.2">SENSOR_VCC</text>
<text x="135" y="43.7">OSC_EN</text>
<text x="217.7" y="46.7" transform="rotate(-90 217.7 46.7)">VFO_SDA</text>
<text x="220.3" y="46.7" transform="rotate(-90 220.3 46.7)">VFO_SCL</text>
<text x="227.9" y="46.7" transform="rotate(-90 227.9 46.7)">VFO_ON</text>
<text x="425.2" y="47.5">100nF</text>
<text x="32.7" y="52.6">VIN</text>
<text x="161" y="52.6">27MHz</text>
<text x="59.4" y="59">100uF</text>
<text x="185.2" y="55.2">100nF</text>
<text x="233.4" y="55.2">STM32G071GBU6</text>
<text x="358.9" y="55.2">SENSOR_SCL</text>
<text x="173.1" y="64.1">OSC_EN</text>
<text x="318.1" y="60.7" transform="rotate(-90 318.1 60.7)">RST</text>
<text x="358.6" y="60.2">SENSOR_SDA</text>
<text x="157.2" y="70.4">10uF</text>
<text x="169.9" y="70.4">100nF</text>
<text x="258.8" y="71.7">SWDIO</text>
<text x="265.2" y="69.1">BOOT/SWCLK/TX</text>
<text x="388.4" y="67.9">LPS22HBTR</text>
<text x="434.1" y="69.1">10K</text>
<text x="258.8" y="76.8">SENSOR_SCL</text>
<text x="258.8" y="74.2">SENSOR_SDA</text>
<text x="404.2" y="72.9">SENSOR_VCC</text>
<text x="34" y="78">VIN</text>
<text x="152.6" y="79.3">RST</text>
<text x="180.3" y="81.8">ADC</text>
<text x="258.8" y="79.3">SENSOR_VCC</text>
<text x="258.8" y="81.8">CHG_EN</text>
<text x="286.8" y="80.6">BOOT/SWCLK/TX</text>
<text x="298" y="83.1">SWDIO</text>
<text x="51.8" y="84.4">POWER</text>
<text x="172.5" y="85.6">10K</text>
<text x="319.8" y="86.9">DEBUG</text>
<text x="378.2" y="85.6">SENSOR_VCC</text>
<text x="180.1" y="94.5">KT-0603R</text>
<text x="195.3" y="100.9">470</text>
<text x="426" y="96.3" transform="rotate(-90 426 96.3)">SENSOR_SDA</text>
<text x="441.2" y="96.3" transform="rotate(-90 441.2 96.3)">SENSOR_SCL</text>
<text x="250.7" y="105.5" transform="rotate(-90 250.7 105.5)">VIN_MON</text>
<text x="352.3" y="103.4">SENSOR_SDA</text>
<text x="352.5" y="106">SENSOR_SCL</text>
<text x="9.6" y="112.3">BVIN</text>
<text x="88.6" y="112.3">VIN</text>
<text x="230.4" y="109.8" transform="rotate(-90 230.4 109.8)">PPS</text>
<text x="382" y="109.8">SENSORS</text>
<text x="29" y="118.7">10K</text>
<text x="215.2" y="114.5" transform="rotate(-90 215.2 114.5)">GPS_RX</text>
<text x="217.7" y="114.3" transform="rotate(-90 217.7 114.3)">GPS_TX</text>
<text x="222.8" y="114.8" transform="rotate(-90 222.8 114.8)">GPS_ON</text>
<text x="225.3" y="115.9" transform="rotate(-90 225.3 115.9)">GPS_RST</text>
<text x="427.7" y="114.9">10K</text>
<text x="443" y="114.9">10K</text>
<text x="5.4" y="122.5">CHG_EN</text>
<text x="227.9" y="120.9" transform="rotate(-90 227.9 120.9)">GPS_VCC_ON</text>
<text x="92.1" y="137.7">BVIN</text>
<text x="79.8" y="141.5">10K</text>
<text x="39.1" y="145.3">TP4056-42-ESOP8</text>
<text x="111.5" y="144.1">BAT</text>
<text x="402.3" y="147.9">VIN</text>
<text x="420.1" y="154.2">1M</text>
<text x="386.7" y="158">VIN_MON</text>
<text x="410" y="166.9">100nF</text>
<text x="420.1" y="164.4">1M</text>
<text x="267.7" y="174.5">10K</text>
<text x="302" y="178.4">VFO_ON</text>
<text x="244.9" y="182.2">AO3401A</text>
<text x="277.9" y="184.7">1uF</text>
<text x="284.2" y="180.9">510</text>
<text x="125.5" y="189.8">10K</text>
<text x="234" y="188.5">VFO_VCC</text>
<text x="98.8" y="194.9">AO3401A</text>
<text x="138.2" y="196.1">510</text>
<text x="157.2" y="193.6">GPS_VCC_ON</text>
<text x="20.9" y="203.8">GPS_RX</text>
<text x="21.1" y="201.2">GPS_TX</text>
<text x="133.1" y="199.9">1uF</text>
<text x="20.6" y="208.8">GPS_ON</text>
<text x="25.6" y="206.3">PPS</text>
<text x="329.9" y="206.3">3.3K</text>
<text x="341.4" y="206.3">3.3K</text>
<text x="305.2" y="210.1">VFO_SDA</text>
<text x="350.3" y="210.1">VFO_SCL</text>
<text x="376.6" y="212.6">VFO_CLK0</text>
<text x="402.3" y="215.2">CLK0</text>
<text x="15.4" y="216.5">GPS_VCC</text>
<text x="86.1" y="216.5">GPS_ANT</text>
<text x="117.9" y="220.3">100nF</text>
<text x="218.2" y="220.3">26MHz</text>
<text x="258.8" y="217.7">100nF</text>
<text x="376.6" y="220.3">VFO_CLK1</text>
<text x="44.2" y="222.8">ATGM336H-5NR32</text>
<text x="244.9" y="224.1">100nF</text>
<text x="288" y="226.6">VFO_CLK0</text>
<text x="376.6" y="227.9">VFO_CLK2</text>
<text x="402.3" y="222.8">CLK1</text>
<text x="18.2" y="229.2">GPS_RST</text>
<text x="288" y="229.2">VFO_CLK1</text>
<text x="402.3" y="230.4">CLK2</text>
<text x="20.7" y="238">GPS_ANT</text>
<text x="234.1" y="236.8">VFO_SDA</text>
<text x="234.3" y="234.2">VFO_SCL</text>
<text x="288" y="234.2">VFO_VCC</text>
<text x="289.3" y="239.3">VFO_CLK2</text>
<text x="402.3" y="238">GND</text>
<text x="45.5" y="244.4">GPS_ANT</text>
<text x="114.9" y="244.5" transform="rotate(-90 114.9 244.5)">GPS_VCC</text>
<text x="258.8" y="240.6">SI5351A-B-GTR</text>
</g>
<g font-size="1.6" fill="#000080">
<text x="51.8" y="74.4">H7</text>
<text x="111.5" y="134.1">H17</text>
</g>
</svg>
